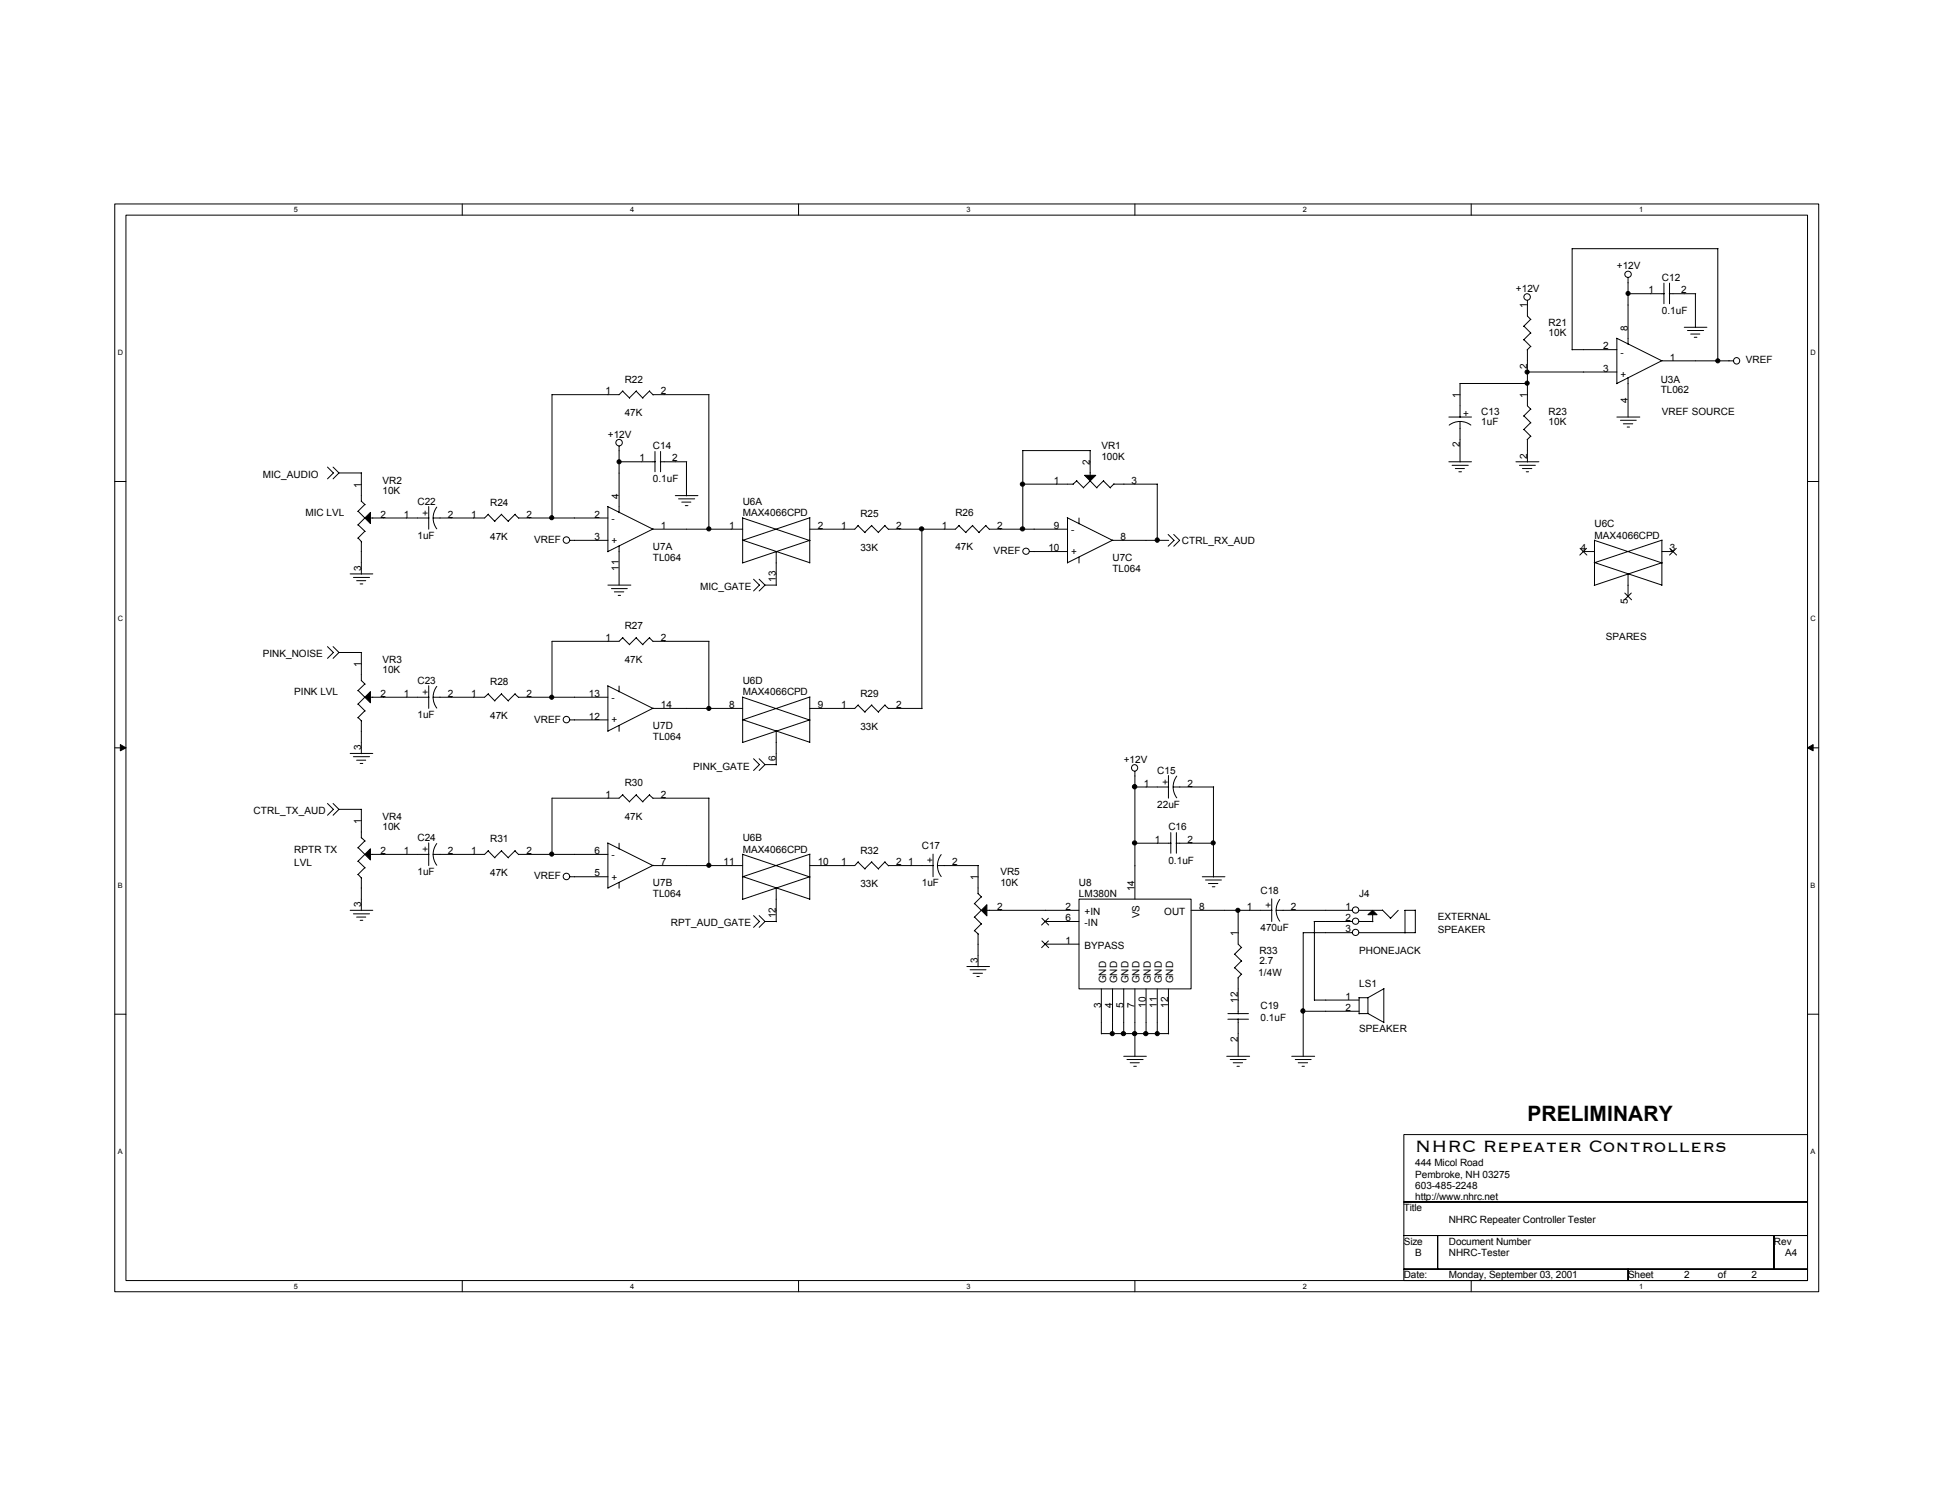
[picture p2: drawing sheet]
<svg xmlns="http://www.w3.org/2000/svg" width="279mm" height="216mm" viewBox="0 0 279 216" stroke-linecap="round" stroke-linejoin="round" font-family="sans-serif">
<path d="M16.5 29.3h245.2v156.5h-245.2zM18.1 30.9h242v153.3h-242z" fill="none" stroke="#000" stroke-width=".14"/>
<g fill="#fff">
<path d="M42.3 29.5h.6v1.2h-.6z"/>
<path d="M42.3 184.4h.6v1.1h-.6z"/>
</g>
<path d="M66.5 29.3v1.6M66.5 184.2v1.6" fill="none" stroke="#000" stroke-width=".14"/>
<g fill="#fff">
<path d="M90.7 29.5h.6v1.2h-.6z"/>
<path d="M90.7 184.4h.6v1.1h-.6z"/>
</g>
<path d="M114.9 29.3v1.6M114.9 184.2v1.6" fill="none" stroke="#000" stroke-width=".14"/>
<g fill="#fff">
<path d="M139.1 29.5h.6v1.2h-.6z"/>
<path d="M139.1 184.4h.6v1.1h-.6z"/>
</g>
<path d="M163.3 29.3v1.6M163.3 184.2v1.6" fill="none" stroke="#000" stroke-width=".14"/>
<g fill="#fff">
<path d="M187.5 29.5h.5v1.2h-.5z"/>
<path d="M187.5 184.4h.5v1.1h-.5z"/>
</g>
<path d="M211.7 29.3v1.6M211.7 184.2v1.6" fill="none" stroke="#000" stroke-width=".14"/>
<g fill="#fff">
<path d="M235.8 29.5h.6v1.2h-.6z"/>
<path d="M235.8 184.4h.6v1.1h-.6z"/>
<path d="M16.9 50.1h.8v1.2h-.8z"/>
<path d="M260.5 50.1h.7v1.2h-.7z"/>
<path d="M16.9 88.4h.8v1.2h-.8z"/>
<path d="M260.5 88.4h.7v1.2h-.7z"/>
</g>
<path d="M16.5 69.3h1.6M260.1 69.3h1.6" fill="none" stroke="#000" stroke-width=".14"/>
<g fill="#fff">
<path d="M16.9 126.7h.8v1.2h-.8z"/>
<path d="M260.5 126.7h.7v1.2h-.7z"/>
</g>
<path d="M16.5 107.6h1.6M260.1 107.6h1.6" fill="none" stroke="#000" stroke-width=".14"/>
<g fill="#000" stroke="#000" stroke-width=".14">
<path d="M17.3 107.1l.8 .5-.8 .4z" fill-rule="evenodd"/>
<path d="M260.1 107.6l.8-.5v.9z" fill-rule="evenodd"/>
</g>
<g fill="#fff">
<path d="M16.9 165h.8v1.2h-.8z"/>
<path d="M260.5 165h.7v1.2h-.7z"/>
</g>
<g fill="none" stroke="#000" stroke-width=".14">
<path d="M234.2 40v9.5M247.1 35.8v16.1M247.2 35.8h-21v14.5M89.6 56.3l1 1M89.6 56.2l-.5 .6h-9.7v17.7M91.5 56.3l1 1M91.6 56.2l-1 1M93.4 56.3l.6 .5M93.5 56.2l-1 1M93.9 56.8h8.1M102 56.8v19.4M208.4 60h3.3"/>
<path d="M219.2 46.9l1.1 1M219.2 48.9l1.1 1M219.2 59.8l1.1 1M219.8 43.2v2.3l.5 .5M219.8 50.3v8.1l.5 .5M219.8 53.5h12.8M219.8 55.2h-9.7v4.8M220.2 45.9l-1 1M220.2 47.9l-1 1M220.2 49.8l-.5 .5M220.2 58.8l-1 1.1M226.2 50.3h6.4"/>
<path d="M232.6 48.6l6.5 3.3h10.3M232.6 60h3.3M232.6 48.7v6.5M234.2 54.3v5.7M234.2 42.2h5.2M239.1 51.9l-6.5 3.3M239.4 40.7v3M240.2 42.2h3.8M240.2 40.7v3M242.3 47.1h3.3M242.8 47.5h2.3M243.2 48h1.4"/>
<path d="M243.8 48.5h.3M243.9 42.2v4.9M47.1 67.2l.9 .8-.9 .9M47.9 67.2l.9 .8M48.8 68l-.9 .9M48.8 68h3.2M51.5 73.5l1 1M51.5 75.5l1 1M51.5 77.4l.5 .5M52 68v4.1M52 77.9v4.7M52 72.1l.5 .5"/>
<path d="M52.5 72.6l-1 1M52.5 74.5l-1 1M52.5 76.4l-1 1M53.3 74.5h8.4M61.7 72.9v3.2M62.8 72.9a2.58 2.58 0 0 0 0 3.2M70.2 74l1 1M70.3 74l-.6 .5h-7.4M72.1 74l1.1 1M72.2 74l-1 1M74.1 74l.5 .5M74.1 74l-1 1"/>
<path d="M74.6 74.5h12.9M82 77.7h5.5M87.4 72.9l6.5 3.2h12.9M87.5 72.9v6.5M89.1 64.2v9.5M89.1 78.5v5.7M89.1 66.4h5.2M94 76.1l-6.5 3.2M94.2 64.9v3M95 66.4h3.8M95 64.9v3M97.2 71.3h3.2"/>
<path d="M97.6 71.8h2.3M98.1 72.2h1.3M98.6 72.7h.4M98.8 66.4v4.9M106.8 77.7l9.7 3.2M106.8 74.5v6.4M106.8 74.5l9.7 3.3M111.7 79.3v4.9M116.5 74.5v6.5M116.5 77.7l-9.7 3.3M116.5 74.5l-9.7 3.2M123.4 75.6l1.1 1"/>
<path d="M123.5 75.6l-.5 .5h-6.5M125.4 75.6l1 1M125.4 75.6l-1 1M127.3 75.6l.5 .6M127.3 75.6l-.9 1M132.6 76.1v25.8M138 75.6l1 1M138 75.6l-.5 .5h-9.7M139.9 75.6l1 1M140 75.6l-1.1 1M141.8 75.6l.6 .6M141.9 75.6l-1.1 1"/>
<path d="M142.3 76.1h11.3M147.2 69.6h7.2M148.1 79.3h5.5M153.5 74.5l6.6 3.2h8M153.6 74.5v6.5M154.9 69.2l1 1M154.9 69.1l-.5 .5M155.2 74.5v.9M156.8 69.2l1 1M156.8 64.8v3.6M156.9 69.1l-1 1M156.9 64.8h-9.7v11.4"/>
<path d="M158.7 69.2l1.1 1M158.8 69.1l-1 1M160.1 77.7l-6.5 3.2M160.2 69.6h6.3M160.3 69.6l-.6 .5M166.5 69.6v8.2M168.1 76.9l.8 .8-.8 .9M168.9 76.9l.8 .8-.8 .9M208.4 66.4h3.3M208.5 61.1a2.58 2.58 0 0 1 3.1 0M208.9 66.9h2.3M209.4 67.4h1.3"/>
<path d="M209.9 67.9h.4M210.1 60.6v5.9M218.1 66.4h3.3M218.6 66.9h2.3M219 67.4h1.4M219.2 61.8l1.1 1M219.6 67.9h.3M219.8 63.2v3.3M220.2 60.8l-1 1M220.2 62.7l-.5 .5M227.3 78.9l1 .9M227.8 79.3h1.6"/>
<path d="M228.3 78.9l-1 .9M229.4 77.7l9.7 3.3M229.4 77.7v6.5M233.1 60.5h2.3M233.6 61h1.3M234.1 61.4h.3M239.1 79.3h1.6M239.1 77.7v6.5M239.1 77.7l-9.7 3.2M240.2 78.9l1 .9M241.2 78.9l-1 .9M47.1 93l.9 .9-.9 .8"/>
<path d="M47.9 93l.9 .9M48.8 93.9l-.9 .8M48.8 93.9h3.2M50.4 82.5h3.2M50.8 83.1h2.4M51.3 83.5h1.3M51.5 99.3l1 1M51.8 84h.4M52 97.9l.5 .5M52 93.9v4M52.5 98.4l-1 1M61.7 98.6v3.3"/>
<path d="M62.8 98.7a2.58 2.58 0 0 0 0 3.2M70.2 99.8l1 1M70.3 99.8l-.6 .5h-7.4M72.1 99.8l1.1 1M72.2 99.8l-1 1M74.1 99.8l.5 .5M74.1 99.8l-1 1M87.4 98.6l6.5 3.3h12.9M87.5 84.2h3.3M87.5 98.7v6.5M88 84.7h2.3M88.4 85.1h1.3"/>
<path d="M88.9 85.6h.4M89.1 98.7v.8M89.6 91.7l1 1.1M89.6 91.7l-.5 .5h-9.7v8.1M91.5 91.7l1 1.1M91.6 91.7l-1 1M93.4 91.7l.6 .6M93.5 91.7l-1 1M93.9 92.2h8.1M102 92.2v9.7M108.4 83.3l.9 .9-.9 .8M109.2 83.3l.9 .9"/>
<path d="M110.1 84.2l-.9 .8M110.1 84.2h1.6M155.2 80.1v.9M229.4 80.9l9.7 3.3M233.8 85.3l.9 1M234.2 82.5v3.3M234.7 85.3l-1 1M239.1 80.9l-9.7 3.3M47.1 115.6l.9 .8-.9 .9M47.9 115.6l.9 .8M48.8 116.4l-.9 .9M48.8 116.4h3.2"/>
<path d="M50.4 108.4h3.2M50.8 108.8h2.4M51.3 109.3h1.3M51.5 101.3l1 1M51.5 103.2l.5 .5M51.8 109.8h.4M52 103.7v4.7M52 116.4v4.1M52.5 100.3l-1 1M52.5 102.2l-1 1.1M53.3 100.3h8.4M74.6 100.3h12.9"/>
<path d="M82 103.5h5.5M89.1 104.4v.8M89.6 114.3l1 1.1M89.6 114.3l-.5 .5h-9.7v8.1M91.5 114.3l1 1.1M91.6 114.3l-1 1M93.4 114.3l.6 .6M93.5 114.3l-1 1M93.9 114.8h8.1M94 101.9l-6.5 3.3M102 114.8v9.7M106.8 103.5l9.7 3.3"/>
<path d="M106.8 100.3l9.7 3.3M106.8 100.2v6.6M108.4 109.1l.9 .9-.9 .8M109.2 109.1l.9 .9M110.1 110l-.9 .8M110.1 110h1.6M111.7 105.2v4.8M116.5 103.5l-9.7 3.3M116.5 100.3v6.5M116.5 100.2l-9.7 3.3M123.4 101.4l1.1 1M123.5 101.4l-.5 .5h-6.5"/>
<path d="M125.4 101.4l1 1M125.4 101.4l-1 1M127.3 101.4l.5 .5M127.3 101.4l-.9 1M127.8 101.9h4.9M163.3 111v18.3M163.3 113.2h4.8M168.1 111.5v3.3M168.4 119.8v2.9M168.8 113.2h5.8M169.2 119.8v2.9M169.3 111.6a2.6 2.6 0 0 0 0 3.2"/>
<path d="M174.6 113.2v13M50.4 130.9h3.2M50.8 131.4h2.4M51.3 131.9h1.3M51.5 121.9l1 1M51.5 123.9l1 .9M51.5 125.8l.5 .5M51.8 132.4h.4M52 126.3v4.7M52 120.5l.5 .5M52.5 120.9l-1 1.1M52.5 122.9l-1 1"/>
<path d="M52.5 124.8l-1 1M53.3 122.9h8.4M61.7 121.2v3.3M62.8 121.3a2.58 2.58 0 0 0 0 3.2M70.2 122.4l1 1M70.3 122.3l-.6 .6h-7.4M72.1 122.4l1.1 1M72.2 122.3l-1 1.1M74.1 122.4l.5 .5M74.1 122.3l-1 1.1M74.6 122.9h12.9M82 126.1h5.5"/>
<path d="M87.4 121.2l6.5 3.3h12.9M87.5 121.3v6.5M89.1 121.3v.8M89.1 126.9v.9M94 124.5l-6.5 3.2M106.8 126.1l9.7 3.2M106.8 122.9v6.4M106.8 122.9l9.7 3.3M108.4 131.7l.9 .8-.9 .9M109.2 131.7l.9 .8M110.1 132.5l-.9 .9M110.1 132.5h1.6"/>
<path d="M111.7 127.7v4.9M116.5 122.9v6.5M116.5 126.1l-9.7 3.3M116.5 122.9l-9.7 3.2M123.4 124l1.1 1M123.5 124l-.5 .5h-6.5M125.4 124l1 1M125.4 124l-1 1M127.3 124l.5 .5M127.3 124l-.9 1M127.8 124.5h6.5M134.2 122.9v3.2"/>
<path d="M134.9 124.5h5.9M135.4 122.9a2.58 2.58 0 0 0 0 3.2M139.1 139h3.3M139.6 139.5h2.3M140 140h1.4M140.2 130l1 1M140.2 131.9l1 1M140.2 133.9l.6 .5M140.7 124.5v4.1M140.7 134.3v4.8M140.7 128.5l.5 .5M141.2 129l-1 1"/>
<path d="M141.2 130.9l-1 1.1M141.2 132.9l-1 1M142 130.9h13.2M149.9 132.1l1 1M149.9 135.3l1 1M150.4 132.5h4.8M150.4 135.8h4.8M150.8 132.1l-.9 1M150.8 135.3l-.9 1M155.2 129.3h16.2v12.9h-16.2zM163.3 121.3h5.2M169.2 121.3h5.4"/>
<path d="M171.4 130.9h11.6M173 126.1h3.2M173.4 126.6h2.3M173.9 127.1h1.3M174.4 127.6h.4M177.6 137.2l1 1.1M177.6 139.2l1 1M178.1 130.9v4.9l.5 .5M178.6 136.3l-1 1M178.6 138.2l-1 1M183 129.3v3.2M183.6 130.9h11"/>
<path d="M184.1 129.4a2.58 2.58 0 0 0 0 3.1M189.1 132.5h5.5M189.1 132.5v11.4M194.6 134.2h-7.1v17.8M195.5 130.9h3.4M195.5 132.5h2M195.5 134.2h8.2M197.5 131.6v1M198.9 130.9l1.2 1.2M201.2 130.9l-1.2 1.2M202.1 130.9h1.5M202.1 130.9v3.3"/>
<path d="M203.6 130.9v3.3M16.5 145.9h1.6M140.5 140.5h.4M158.5 142.2v6.5M158.5 148.7h9.6M160.1 142.2v6.5M161.7 151.9h3.2M161.7 142.2v6.5M162.1 152.4h2.4M162.6 152.9h1.3M163.1 153.4h.4M163.3 142.2v9.8"/>
<path d="M164.9 142.2v6.5M166.5 142.2v6.5M168.1 142.2v6.5M176.5 151.9h3.3M176.7 146.6h2.9M176.7 145.8h2.9M177 152.4h2.3M177.4 152.9h1.4M178 153.4h.3M178.1 140.6v5.2M178.1 146.6v5.4M178.6 140.1l-.5 .6"/>
<path d="M185.8 151.9h3.3M186.4 152.4h2.2M186.8 152.9h1.3M187.3 153.4h.4M187.5 145.5h8M189.1 143.8h6.4M195.5 145.8h1.3M195.5 143.5v2.3M196.8 145.8l2.3 1.3M196.8 143.5v2.3M199.1 142.2v4.9M199.1 142.2l-2.3 1.3h-1.3"/>
<path d="M260.1 145.9h1.6M202 163.2h58.1v9.7h-58.1zM202 172.9h58.1v4.8h-58.1zM202 177.7h4.8v4.8h-4.8zM206.8 177.7h48.4v4.8h-48.4zM255.2 177.7h4.9v4.8h-4.9zM202 182.5h32.2v1.7h-32.2zM234.2 182.5h25.9v1.7h-25.9z"/>
<circle cx="234.2" cy="39.5" r=".46"/>
<circle cx="219.7" cy="42.7" r=".47"/>
<circle cx="249.8" cy="51.9" r=".46"/>
<circle cx="81.5" cy="77.7" r=".47"/>
<circle cx="89.1" cy="63.7" r=".47"/>
<circle cx="147.6" cy="79.3" r=".46"/>
<circle cx="81.5" cy="103.5" r=".47"/>
<circle cx="163.2" cy="110.4" r=".46"/>
<circle cx="81.5" cy="126.1" r=".47"/>
<circle cx="195" cy="134.1" r=".46"/>
<circle cx="195" cy="132.5" r=".46"/>
<circle cx="195" cy="130.9" r=".46"/>
</g>
<g fill="#000" stroke="#000" stroke-width=".14">
<path d="M53.3 73.7v1.6l-.8-.8z" fill-rule="evenodd"/>
<path d="M156 68.4h1.6l-.8 .8z" fill-rule="evenodd"/>
<path d="M53.3 99.5v1.6l-.8-.8z" fill-rule="evenodd"/>
<path d="M52.5 122.9l.8-.8v1.6z" fill-rule="evenodd"/>
<path d="M142 130.1v1.6l-.8-.8z" fill-rule="evenodd"/>
<path d="M196.8 131.6l.7-.7 .6 .7z" fill-rule="evenodd"/>
</g>
<g fill="#000" stroke="#000" stroke-width=".14">
<circle cx="219.7" cy="53.5" r=".3"/>
<circle cx="219.7" cy="55.1" r=".3"/>
<circle cx="234.2" cy="42.2" r=".3"/>
<circle cx="247.1" cy="51.9" r=".3"/>
<circle cx="79.4" cy="74.5" r=".3"/>
<circle cx="89.1" cy="66.4" r=".3"/>
<circle cx="102" cy="76.1" r=".3"/>
<circle cx="132.6" cy="76.1" r=".31"/>
<circle cx="147.1" cy="69.6" r=".31"/>
<circle cx="147.1" cy="76.1" r=".31"/>
<circle cx="166.5" cy="77.7" r=".31"/>
<circle cx="79.4" cy="100.3" r=".3"/>
<circle cx="102" cy="101.9" r=".3"/>
<circle cx="163.2" cy="113.2" r=".32"/>
<circle cx="79.4" cy="122.9" r=".3"/>
<circle cx="102" cy="124.5" r=".3"/>
<circle cx="163.2" cy="121.2" r=".31"/>
<circle cx="174.5" cy="121.2" r=".3"/>
<circle cx="178.1" cy="130.9" r=".3"/>
<circle cx="160" cy="148.7" r=".3"/>
<circle cx="161.6" cy="148.7" r=".31"/>
<circle cx="163.2" cy="148.7" r=".31"/>
<circle cx="164.9" cy="148.7" r=".31"/>
<circle cx="166.5" cy="148.7" r=".3"/>
<circle cx="187.4" cy="145.4" r=".31"/>
</g>
<g font-size="3">
<text x="219.8" y="161.2">PRELIMINARY</text>
<text x="203.6" y="165.7">NHRC Repeater Controllers</text>
</g>
<g font-size="1.4">
<text x="218.1" y="42">+12V</text>
<text x="232.6" y="38.7">+12V</text>
<text x="239.1" y="40.4">C12</text>
<text x="219.7" y="44.3" transform="rotate(-90 219.7 44.3)">1</text>
<text x="222.8" y="46.8">R21</text>
<text x="234.2" y="47.5" transform="rotate(-90 234.2 47.5)">8</text>
<text x="237.2" y="42.2">1</text>
<text x="239.1" y="45.2">0.1uF</text>
<text x="241.9" y="42.2">2</text>
<text x="219.7" y="53" transform="rotate(-90 219.7 53)">2</text>
<text x="222.8" y="48.3">10K</text>
<text x="230.7" y="53.5">3</text>
<text x="230.7" y="50.2">2</text>
<text x="233.1" y="51.2">-</text>
<text x="240.2" y="51.9">1</text>
<text x="251.2" y="52.3">VREF</text>
<text x="87.1" y="56.7">1</text>
<text x="89.9" y="55">R22</text>
<text x="89.9" y="59.9">47K</text>
<text x="95.1" y="56.7">2</text>
<text x="210" y="57.2" transform="rotate(-90 210 57.2)">1</text>
<text x="213.1" y="59.7">C13</text>
<text x="219.7" y="57.2" transform="rotate(-90 219.7 57.2)">1</text>
<text x="222.8" y="59.7">R23</text>
<text x="233.1" y="54.4">+</text>
<text x="234.2" y="57.9" transform="rotate(-90 234.2 57.9)">4</text>
<text x="238.9" y="55">U3A</text>
<text x="238.9" y="56.5">TL062</text>
<text x="239.1" y="59.7">VREF SOURCE</text>
<text x="87.5" y="62.9">+12V</text>
<text x="93.9" y="64.6">C14</text>
<text x="158.5" y="64.6">VR1</text>
<text x="210" y="64.3" transform="rotate(-90 210 64.3)">2</text>
<text x="210.5" y="60">+</text>
<text x="213.1" y="61.2">1uF</text>
<text x="219.7" y="66" transform="rotate(-90 219.7 66)">2</text>
<text x="222.8" y="61.2">10K</text>
<text x="37.8" y="68.7">MIC_AUDIO</text>
<text x="51.9" y="70.1" transform="rotate(-90 51.9 70.1)">1</text>
<text x="55" y="69.6">VR2</text>
<text x="55" y="71">10K</text>
<text x="89" y="71.8" transform="rotate(-90 89 71.8)">4</text>
<text x="92" y="66.4">1</text>
<text x="93.9" y="69.4">0.1uF</text>
<text x="96.7" y="66.4">2</text>
<text x="151.6" y="69.6">1</text>
<text x="156.8" y="66.9" transform="rotate(-90 156.8 66.9)">2</text>
<text x="158.5" y="66.2">100K</text>
<text x="162.8" y="69.6">3</text>
<text x="43.9" y="74.3">MIC LVL</text>
<text x="54.7" y="74.5">2</text>
<text x="58.1" y="74.5">1</text>
<text x="60.1" y="72.6">C22</text>
<text x="60.1" y="77.5">1uF</text>
<text x="61.7" y="74.2" transform="rotate(-90 61.7 74.2)">+</text>
<text x="64.4" y="74.5">2</text>
<text x="67.8" y="74.5">1</text>
<text x="70.5" y="72.8">R24</text>
<text x="70.5" y="77.6">47K</text>
<text x="75.7" y="74.5">2</text>
<text x="85.5" y="74.5">2</text>
<text x="85.5" y="77.7">3</text>
<text x="88" y="75.1">-</text>
<text x="95.1" y="76.1">1</text>
<text x="104.9" y="76.1">1</text>
<text x="106.8" y="72.6">U6A</text>
<text x="106.8" y="74.3">MAX4066CPD</text>
<text x="117.6" y="76.1">2</text>
<text x="121" y="76.1">1</text>
<text x="123.8" y="74.4">R25</text>
<text x="128.9" y="76.1">2</text>
<text x="135.5" y="76.1">1</text>
<text x="137.5" y="74.3">R26</text>
<text x="143.5" y="76.1">2</text>
<text x="151.6" y="76.1">9</text>
<text x="154.1" y="76.7">-</text>
<text x="161.2" y="77.7">8</text>
<text x="229.4" y="75.9">U6C</text>
<text x="229.4" y="77.5">MAX4066CPD</text>
<text x="51.9" y="82.1" transform="rotate(-90 51.9 82.1)">3</text>
<text x="76.8" y="78.1">VREF</text>
<text x="88" y="78.3">+</text>
<text x="89" y="82.1" transform="rotate(-90 89 82.1)">11</text>
<text x="93.9" y="79.1">U7A</text>
<text x="93.9" y="80.7">TL064</text>
<text x="111.6" y="83.7" transform="rotate(-90 111.6 83.7)">13</text>
<text x="123.8" y="79.2">33K</text>
<text x="137.5" y="79.1">47K</text>
<text x="143" y="79.7">VREF</text>
<text x="150.8" y="79.3">10</text>
<text x="154.1" y="79.9">+</text>
<text x="160.1" y="80.7">U7C</text>
<text x="160.1" y="82.3">TL064</text>
<text x="170.1" y="78.3">CTRL_RX_AUD</text>
<text x="227.5" y="79.3">4</text>
<text x="240.2" y="79.3">3</text>
<text x="100.7" y="84.9">MIC_GATE</text>
<text x="234.2" y="86.9" transform="rotate(-90 234.2 86.9)">5</text>
<text x="37.8" y="94.6">PINK_NOISE</text>
<text x="51.9" y="95.9" transform="rotate(-90 51.9 95.9)">1</text>
<text x="55" y="95.4">VR3</text>
<text x="87.1" y="92.2">1</text>
<text x="89.9" y="90.5">R27</text>
<text x="89.9" y="95.4">47K</text>
<text x="95.1" y="92.2">2</text>
<text x="231" y="92">SPARES</text>
<text x="42.3" y="100">PINK LVL</text>
<text x="54.7" y="100.2">2</text>
<text x="55" y="96.8">10K</text>
<text x="58.1" y="100.2">1</text>
<text x="60.1" y="98.4">C23</text>
<text x="61.7" y="100" transform="rotate(-90 61.7 100)">+</text>
<text x="64.4" y="100.2">2</text>
<text x="67.8" y="100.2">1</text>
<text x="70.5" y="98.6">R28</text>
<text x="75.7" y="100.2">2</text>
<text x="84.7" y="100.2">13</text>
<text x="88" y="100.8">-</text>
<text x="95.1" y="101.9">14</text>
<text x="104.9" y="101.9">8</text>
<text x="106.8" y="98.4">U6D</text>
<text x="106.8" y="100">MAX4066CPD</text>
<text x="117.6" y="101.9">9</text>
<text x="121" y="101.9">1</text>
<text x="123.8" y="100.2">R29</text>
<text x="128.9" y="101.9">2</text>
<text x="51.9" y="107.9" transform="rotate(-90 51.9 107.9)">3</text>
<text x="60.1" y="103.3">1uF</text>
<text x="70.5" y="103.4">47K</text>
<text x="76.8" y="103.9">VREF</text>
<text x="84.7" y="103.5">12</text>
<text x="88" y="104.1">+</text>
<text x="93.9" y="104.9">U7D</text>
<text x="93.9" y="106.5">TL064</text>
<text x="123.8" y="105">33K</text>
<text x="89.9" y="113.1">R30</text>
<text x="99.7" y="110.7">PINK_GATE</text>
<text x="111.6" y="109.5" transform="rotate(-90 111.6 109.5)">6</text>
<text x="161.7" y="109.7">+12V</text>
<text x="164.5" y="113.2">1</text>
<text x="166.5" y="111.3">C15</text>
<text x="168.1" y="112.9" transform="rotate(-90 168.1 112.9)">+</text>
<text x="170.9" y="113.2">2</text>
<text x="36.5" y="117.1">CTRL_TX_AUD</text>
<text x="51.9" y="118.5" transform="rotate(-90 51.9 118.5)">1</text>
<text x="55" y="117.9">VR4</text>
<text x="55" y="119.4">10K</text>
<text x="87.1" y="114.8">1</text>
<text x="89.9" y="117.9">47K</text>
<text x="95.1" y="114.8">2</text>
<text x="166.5" y="116.2">22uF</text>
<text x="168.1" y="119.4">C16</text>
<text x="42.3" y="122.6">RPTR TX</text>
<text x="42.3" y="124.5">LVL</text>
<text x="54.7" y="122.9">2</text>
<text x="58.1" y="122.9">1</text>
<text x="60.1" y="121">C24</text>
<text x="60.1" y="125.9">1uF</text>
<text x="61.7" y="122.6" transform="rotate(-90 61.7 122.6)">+</text>
<text x="64.4" y="122.9">2</text>
<text x="67.8" y="122.9">1</text>
<text x="70.5" y="121.2">R31</text>
<text x="75.7" y="122.9">2</text>
<text x="85.5" y="122.9">6</text>
<text x="88" y="123.4">-</text>
<text x="95.1" y="124.5">7</text>
<text x="104.1" y="124.5">11</text>
<text x="106.8" y="121">U6B</text>
<text x="106.8" y="122.6">MAX4066CPD</text>
<text x="117.6" y="124.5">10</text>
<text x="121" y="124.5">1</text>
<text x="123.8" y="122.8">R32</text>
<text x="128.9" y="124.5">2</text>
<text x="130.7" y="124.5">1</text>
<text x="132.6" y="122.1">C17</text>
<text x="134.3" y="124.2" transform="rotate(-90 134.3 124.2)">+</text>
<text x="137" y="124.5">2</text>
<text x="143.9" y="125.9">VR5</text>
<text x="166.2" y="121.2">1</text>
<text x="168.1" y="124.2">0.1uF</text>
<text x="170.9" y="121.2">2</text>
<text x="51.9" y="130.5" transform="rotate(-90 51.9 130.5)">3</text>
<text x="70.5" y="126">47K</text>
<text x="76.8" y="126.5">VREF</text>
<text x="85.5" y="126.1">5</text>
<text x="88" y="126.7">+</text>
<text x="93.9" y="127.5">U7B</text>
<text x="93.9" y="129.1">TL064</text>
<text x="123.8" y="127.6">33K</text>
<text x="132.6" y="127.5">1uF</text>
<text x="140.7" y="126.6" transform="rotate(-90 140.7 126.6)">1</text>
<text x="143.5" y="130.9">2</text>
<text x="143.9" y="127.5">10K</text>
<text x="153.3" y="130.9">2</text>
<text x="155.2" y="127.5">U8</text>
<text x="155.2" y="129.1">LM380N</text>
<text x="156" y="131.6">+IN</text>
<text x="163.2" y="128.2" transform="rotate(-90 163.2 128.2)">14</text>
<text x="167.5" y="131.6">OUT</text>
<text x="172.5" y="130.9">8</text>
<text x="179.4" y="130.9">1</text>
<text x="181.4" y="128.6">C18</text>
<text x="183" y="130.6" transform="rotate(-90 183 130.6)">+</text>
<text x="185.7" y="130.9">2</text>
<text x="193.6" y="130.9">1</text>
<text x="195.5" y="129.1">J4</text>
<text x="96.5" y="133.3">RPT_AUD_GATE</text>
<text x="111.6" y="132.1" transform="rotate(-90 111.6 132.1)">12</text>
<text x="153.3" y="132.5">6</text>
<text x="153.3" y="135.8">1</text>
<text x="156" y="133.2">-IN</text>
<text x="156" y="136.5">BYPASS</text>
<text x="164" y="132.1" transform="rotate(-90 164 132.1)">VS</text>
<text x="178.1" y="134.7" transform="rotate(-90 178.1 134.7)">1</text>
<text x="181.2" y="137.2">R33</text>
<text x="181.4" y="133.9">470uF</text>
<text x="193.6" y="132.5">2</text>
<text x="193.6" y="134.1">3</text>
<text x="195.5" y="137.2">PHONEJACK</text>
<text x="206.8" y="132.3">EXTERNAL</text>
<text x="206.8" y="134.2">SPEAKER</text>
<text x="140.7" y="138.6" transform="rotate(-90 140.7 138.6)">3</text>
<text x="159.1" y="141.4" transform="rotate(-90 159.1 141.4)">GND</text>
<text x="160.7" y="141.4" transform="rotate(-90 160.7 141.4)">GND</text>
<text x="162.3" y="141.4" transform="rotate(-90 162.3 141.4)">GND</text>
<text x="164" y="141.4" transform="rotate(-90 164 141.4)">GND</text>
<text x="165.6" y="141.4" transform="rotate(-90 165.6 141.4)">GND</text>
<text x="167.2" y="141.4" transform="rotate(-90 167.2 141.4)">GND</text>
<text x="168.8" y="141.4" transform="rotate(-90 168.8 141.4)">GND</text>
<text x="181" y="140.4">1/4W</text>
<text x="181.2" y="138.6">2.7</text>
<text x="193.6" y="143.8">1</text>
<text x="195.5" y="142">LS1</text>
<text x="158.4" y="145" transform="rotate(-90 158.4 145)">3</text>
<text x="160" y="145" transform="rotate(-90 160 145)">4</text>
<text x="161.6" y="145" transform="rotate(-90 161.6 145)">5</text>
<text x="163.2" y="145" transform="rotate(-90 163.2 145)">7</text>
<text x="164.8" y="145" transform="rotate(-90 164.8 145)">10</text>
<text x="166.5" y="145" transform="rotate(-90 166.5 145)">11</text>
<text x="168.1" y="145" transform="rotate(-90 168.1 145)">12</text>
<text x="178.1" y="149.8" transform="rotate(-90 178.1 149.8)">2</text>
<text x="178.1" y="144.3" transform="rotate(-90 178.1 144.3)">12</text>
<text x="181.4" y="145.2">C19</text>
<text x="181.4" y="146.8">0.1uF</text>
<text x="193.6" y="145.4">2</text>
<text x="195.5" y="148.4">SPEAKER</text>
<text x="203.6" y="167.8">444 Micol Road</text>
<text x="203.6" y="169.4">Pembroke, NH 03275</text>
<text x="203.6" y="171">603-485-2248</text>
<text x="203.6" y="172.6">http://www.nhrc.net</text>
<text x="202" y="174.2">Title</text>
<text x="202" y="179.1">Size</text>
<text x="208.4" y="175.9">NHRC Repeater Controller Tester</text>
<text x="208.5" y="179.1">Document Number</text>
<text x="255.2" y="179.1">Rev</text>
<text x="202" y="183.9">Date:</text>
<text x="203.6" y="180.7">B</text>
<text x="208.4" y="180.7">NHRC-Tester</text>
<text x="208.4" y="183.9">Monday, September 03, 2001</text>
<text x="234.2" y="183.9">Sheet</text>
<text x="242.3" y="183.9">2</text>
<text x="247.1" y="183.9">of</text>
<text x="252" y="183.9">2</text>
<text x="256.8" y="180.7">A4</text>
</g>
<g font-size="1.1">
<text x="42.3" y="30.5">5</text>
<text x="90.7" y="30.5">4</text>
<text x="139.1" y="30.5">3</text>
<text x="187.5" y="30.5">2</text>
<text x="235.8" y="30.5">1</text>
<text x="16.9" y="51.1">D</text>
<text x="260.5" y="51.1">D</text>
<text x="16.9" y="89.4">C</text>
<text x="260.5" y="89.4">C</text>
<text x="16.9" y="127.7">B</text>
<text x="260.5" y="127.7">B</text>
<text x="16.9" y="166">A</text>
<text x="260.5" y="166">A</text>
<text x="42.3" y="185.3">5</text>
<text x="90.7" y="185.3">4</text>
<text x="139.1" y="185.3">3</text>
<text x="187.5" y="185.3">2</text>
<text x="235.8" y="185.3">1</text>
</g>
</svg>
